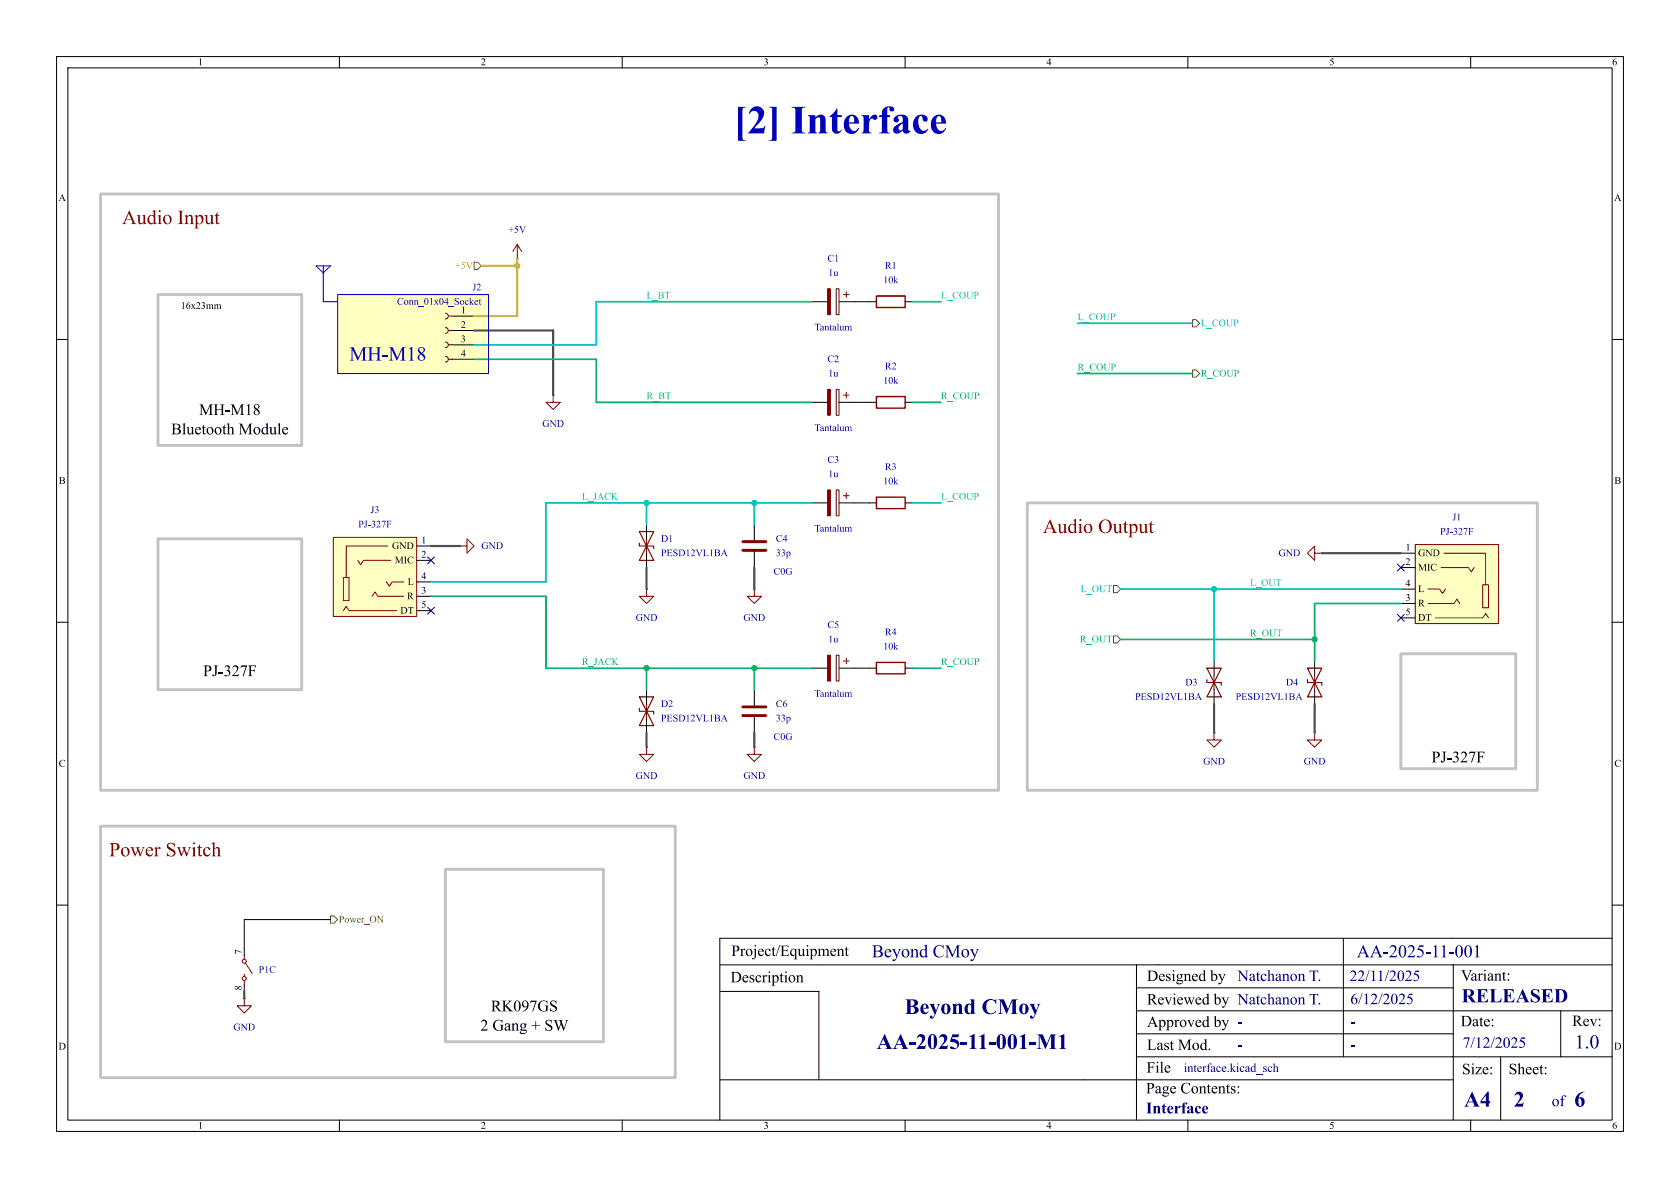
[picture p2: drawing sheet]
<svg xmlns="http://www.w3.org/2000/svg" width="297mm" height="210mm" viewBox="0 0 297 210" stroke-linecap="round" stroke-linejoin="round" font-family="sans-serif">
<g fill="none" stroke="#000" stroke-width=".18">
<path d="M10 10h277v190h-277zM12 12h273v186h-273zM60 10v2M110 10v2M160 10v2M210 10v2M260 10v2M10 60h2M285 60h2M10 110h2M285 110h2M10 160h2"/>
<path d="M285 160h2M127.3 165.9h157.6M127.3 170.6h17.2M127.3 175.3h17.5M144.6 170.6h112.1M201 178.7h84M201 174.6h55.9M275.9 178.7v8.1M60 198v2M110 198v2M127.3 190.9h129.6M160 198v2"/>
<path d="M201 182.8h55.9M210 198v2M260 198v2M265.3 186.8v11.2"/>
</g>
<g fill="#00007f">
<path d="M218.9 184.9h.7v.2h-.7z"/>
<path d="M238.8 184.8h.7v.2h-.7z"/>
</g>
<path d="M201 186.8h55.7" fill="none" stroke="#000" stroke-width=".18"/>
<path d="M238.8 180.8h.7v.2h-.7z" fill="#00007f"/>
<path d="M127.3 165.9v32.1M144.8 175.3v15.6M200.9 170.6v27.4M237.5 165.9v20.9M256.8 170.6h28.2M256.9 170.6v27.4M256.8 186.8h28.2" fill="none" stroke="#000" stroke-width=".18"/>
<path d="M59.7 52.1h26.7v13.9h-26.7z" fill="#ffffc2"/>
<path d="M154.9 52.3h5.1v2.1h-5.1z" fill="none" stroke="#840000" stroke-width=".25"/>
<path d="M153.7 53.3h1.2M160 53.3h1.3M97.8 69.9h.1M232.4 116.8v2.6M232.4 121.9v2.6M43.2 176.5h.1" fill="none" stroke="#000" stroke-width=".18"/>
<path d="M231.1 118.1h2.6l-1.3 2.6zM231.1 120.1v.6h2.6v.5M232.4 120.7l1.3 2.5h-2.6z" fill="none" stroke="#840000" stroke-width=".2"/>
<path d="M97.8 69.9v1.2h1.3l-1.3 1.3-1.3-1.3h1.3M232.4 119.4v2.5M43.2 176.5v1.3h1.2l-1.2 1.3-1.3-1.3h1.3" fill="none" stroke="#840000" stroke-width=".18"/>
<g fill="#ffffc2">
<path d="M250.2 96.3h14.7v13.9h-14.7z"/>
<path d="M262.1 103.4h1v4h-1z"/>
</g>
<g fill="none" stroke="#840000" stroke-width=".18">
<path d="M78.7 55.4l.4 .1 .1 .4-.1 .3-.4 .2M78.7 57.9l.4 .2 .1 .3-.1 .4-.4 .1M79.2 55.9h.8M79.2 58.4h.8M91.4 43.2l-.7 1.3M91.4 43.2l.8 1.3M91.4 43.2v2.5M147.8 51.1h.5v4.5h-.5zM149.1 52.1h1M149.6 51.6v1M78.7 60.5l.4 .1 .1 .4-.1 .3-.4 .2M78.7 63l.4 .1 .1 .4-.1 .4-.4 .1"/>
<path d="M79.2 61h.8M79.2 63.5h.8M147.8 68.8h.5v4.6h-.5zM149.1 69.9h1M149.6 69.3v1.1M81.3 96.5h1.2v-1.2l1.3 1.2-1.3 1.3v-1.3M114.3 95.3v2.5M147.8 86.6h.5v4.6h-.5zM149.1 87.6h1M149.6 87.1v1M232.4 97.8v-1.3l-1.3 1.3 1.3 1.3v-1.3h1.3M250.2 96.3h14.7v13.9h-14.7z"/>
<path d="M255.3 97.8h7.3v5.6M114.3 104.1v1.3h1.3l-1.3 1.3-1.3-1.3h1.3M133.3 104.1v1.3h1.3l-1.3 1.3-1.2-1.3h1.2M147.8 115.8h.5v4.6h-.5zM149.1 116.8h1M149.6 116.3v1M252.5 104.1h2l.5 .8 .5-.8M252.5 106.7h4.5l.6-.8 .5 .8M253.7 109.2h8.4l.5-.7 .5 .7M254.8 100.3h4.8l.5 .8 .5-.8M262.1 103.4h1v4h-1zM114.3 132.1v1.3h1.3l-1.3 1.2-1.3-1.2h1.3"/>
<path d="M114.3 124.5v2.5M133.3 132.1v1.3h1.3l-1.3 1.2-1.2-1.2h1.2M43.2 168.9v.6M43.2 172.2v.4M43.2 173.4v.6M43.4 170.3l1.2 1.8"/>
<circle cx="43.2" cy="173" r=".36"/>
<circle cx="43.2" cy="169.9" r=".36"/>
</g>
<g fill="none" stroke="#000" stroke-width=".18">
<path d="M80 55.9h3.8M80 58.4h3.8M91.4 45.7h.1M143.5 53.3h2.8M148.3 53.3h2.8M80 61h3.8M80 63.5h3.8M143.5 71.1h2.8M148.3 71.1h2.8M153.7 71.1h1.2M160 71.1h1.3M81.3 96.5h.1"/>
<path d="M114.3 92.7v2.6M114.3 97.8v2.5M133.3 92.7v2.8M133.3 97.5v2.8M143.5 88.9h2.8M148.3 88.9h2.8M153.7 88.9h1.2M160 88.9h1.3M233.7 97.8h.1M247.6 97.8h2.6M114.3 104.1h.1M133.3 104.1h.1"/>
<path d="M143.5 118.1h2.8M148.3 118.1h2.8M153.7 118.1h1.2M160 118.1h1.3M247.6 100.3h2.6M247.6 104.1h2.6M247.6 106.7h2.6M247.6 109.2h2.6M114.3 132.1h.1M114.3 121.9v2.6M114.3 127v2.5M133.3 132.1h.1"/>
<path d="M133.3 121.9v2.8M133.3 126.7v2.8"/>
</g>
<path d="M113 96v.5h2.6v.5M113 94h2.6l-1.3 2.5zM114.3 96.5l1.3 2.6h-2.6zM113 125.2v.5h2.6v.5M113 123.2h2.6l-1.3 2.5zM114.3 125.7l1.3 2.6h-2.6z" fill="none" stroke="#840000" stroke-width=".2"/>
<path d="M154.9 70.1h5.1v2h-5.1zM154.9 87.9h5.1v2h-5.1zM154.9 117.1h5.1v2h-5.1z" fill="none" stroke="#840000" stroke-width=".25"/>
<path d="M131.3 95.8h4.1M131.3 97.3h4.1M131.3 125h4.1M131.3 126.5h4.1" fill="none" stroke="#840000" stroke-width=".51"/>
<g fill="#840000" stroke="#840000" stroke-width=".18">
<path d="M146.3 68.8h.5v4.6h-.5z"/>
<path d="M146.3 86.6h.5v4.6h-.5z"/>
<path d="M146.3 51.1h.5v4.5h-.5z"/>
<path d="M146.3 115.8h.5v4.6h-.5z"/>
</g>
<g fill="#ffffc2">
<path d="M58.9 95h14.8v14h-14.8z"/>
<path d="M60.7 102.1h1v4.1h-1z"/>
</g>
<path d="M58.9 95h14.8v14h-14.8zM63.2 99.1l.6 .7 .5-.7h4.8M68.6 96.5h-7.4v5.6M60.7 102.1h1v4.1h-1zM60.7 108l.5-.8 .5 .8h8.4M65.8 105.4l.5-.8 .5 .8h4.6M68.3 102.9l.5 .7 .5-.7h2.1M214.6 119.4v2.5M214.6 129.5v1.3h1.3l-1.3 1.3-1.2-1.3h1.2M232.4 129.5v1.3h1.3l-1.3 1.3-1.3-1.3h1.3" fill="none" stroke="#840000" stroke-width=".18"/>
<g fill="none" stroke="#000" stroke-width=".18">
<path d="M151.1 53.3h2.6M151.1 71.1h2.6M73.7 99.1h2.5M73.7 96.5h2.5M151.1 88.9h2.6M73.7 102.9h2.5M73.7 105.4h2.5M73.7 108h2.5M151.1 118.1h2.6M214.6 116.8v2.6M214.6 129.5h.1M214.6 121.9v2.6"/>
<path d="M232.4 129.5h.1M58.4 162.6h-15.2v5"/>
</g>
<path d="M213.4 118.1h2.5l-1.3 2.6zM213.4 120.1v.6h2.5v.5M214.6 120.7l1.3 2.5h-2.5z" fill="none" stroke="#840000" stroke-width=".2"/>
<path d="M83.8 46.4h.7l.6 .6-.6 .6h-.7zM210.8 56.5h.7l.6 .7-.6 .6h-.7zM210.8 65.4h.7l.6 .6-.6 .7h-.7zM196.8 112.4h.7l.6 .6-.6 .7h-.7zM196.8 103.5h.7l.6 .6-.6 .7h-.7zM58.4 161.9h.7l.6 .7-.6 .6h-.7z" fill="none" stroke="#725600" stroke-width=".18"/>
<path d="M55.9 47h2.5l-1.3 1.3zM57.1 47v6.3h2.6M59.7 52.1h26.7v13.9h-26.7z" fill="none" stroke="#0000c2" stroke-width=".18"/>
<path d="M83.8 63.5h21.6v7.6h38.1M161.3 71.1h5.1M190.5 66h20.3M76.2 105.4h20.3v12.7h47M114.3 118.1v3.8M133.3 118.1v3.8M161.3 118.1h5.1M198.1 113h34.3M247.6 106.7h-15.2v10.1" fill="none" stroke="#0db062" stroke-width=".3"/>
<path d="M83.8 58.4h14v11.5M76.2 96.5h5.1M233.7 97.8h13.9M114.3 100.3v3.8M133.3 100.3v3.8M114.3 129.5v2.6M133.3 129.5v2.6M214.6 124.5v5M232.4 124.5v5M43.2 175.3v1.2" fill="none" stroke="#484848" stroke-width=".38"/>
<path d="M143.5 53.3h-38.1v7.7h-21.6M161.3 53.3h5.1M190.5 57.2h20.3M114.3 88.9v3.8M133.3 88.9v3.8M143.5 88.9h-47v14h-20.3M161.3 88.9h5.1M198.1 104.1h49.5M214.6 104.1v12.7" fill="none" stroke="#00c2c2" stroke-width=".3"/>
<path d="M85.1 47h6.3M91.4 45.7v10.2h-7.6" fill="none" stroke="#d2b100" stroke-width=".38"/>
<path d="M75.6 98.5l1.2 1.2M76.8 98.5l-1.2 1.2M247 99.7l1.3 1.2M248.3 99.7l-1.3 1.2M75.6 107.3l1.2 1.3M76.8 107.3l-1.2 1.3M247 108.6l1.3 1.2M248.3 108.6l-1.3 1.2" fill="none" stroke="#000084" stroke-width=".18"/>
<path d="M17.8 34.3h158.7v105.4h-158.7zM27.9 52.1h25.4v26.6h-25.4zM27.9 95.3h25.4v26.6h-25.4zM181.6 88.9h90.2v50.8h-90.2zM247.6 115.6h20.4v20.3h-20.4zM17.8 146.1h101.6v44.4h-101.6zM78.7 153.7h28v30.5h-28z" fill="none" stroke="#c2c2c2" stroke-width=".51"/>
<circle cx="91.4" cy="47" r=".46" fill="#d2b100" stroke="#d2b100" stroke-width=".18"/>
<g fill="#0db062" stroke="#0db062" stroke-width=".18">
<circle cx="232.4" cy="113" r=".46"/>
<circle cx="114.3" cy="118.1" r=".46"/>
<circle cx="133.3" cy="118.1" r=".46"/>
</g>
<g fill="#00c2c2" stroke="#00c2c2" stroke-width=".18">
<circle cx="214.6" cy="104.1" r=".46"/>
<circle cx="133.3" cy="88.9" r=".46"/>
<circle cx="114.3" cy="88.9" r=".46"/>
</g>
<text font-size="7.1" fill="#0000c2" x="129.7" y="25.4">[2] Interface</text>
<g font-size="3.9" fill="#00007f">
<text x="159.9" y="180.3">BeyondCMoy</text>
<text x="155" y="186.4">AA-2025-11-001-M1</text>
<text x="258.8" y="196.6">A4</text>
<text x="267.6" y="196.6">2</text>
<text x="278.3" y="196.6">6</text>
</g>
<g font-size="3.5" fill="#840000">
<text x="21.6" y="40.5">Audio Input</text>
<text x="184.4" y="95.1">Audio Output</text>
<text x="19.3" y="152.3">PowerSwitch</text>
</g>
<text font-size="3.5" fill="#0000c2" x="61.8" y="64.7">MH-M18</text>
<g font-size="3.5" fill="#00007f">
<text x="258.4" y="178.1">RELEASED</text>
<text x="278.4" y="186.2">1.0</text>
</g>
<g font-size="3.2" fill="#00007f">
<text x="154.1" y="170.1">BeyondCMoy</text>
<text x="239.9" y="170.1">AA-2025-11-001</text>
</g>
<g font-size="2.8">
<text x="30.3" y="77.5">BluetoothModule</text>
<text x="35.2" y="74.1">MH-M18</text>
<text x="35.9" y="120.3">PJ-327F</text>
<text x="253.1" y="135.5">PJ-327F</text>
<text x="129.3" y="169.7">Project/Equipment</text>
<text x="86.8" y="179.5">RK097GS</text>
<text x="129.2" y="174.4">Description</text>
<text x="202.8" y="178.3">Reviewedby NatchanonT.</text>
<text x="202.8" y="174.1">Designedby</text>
<text x="258.3" y="174.1">Variant:</text>
<text x="84.9" y="182.9">2 Gang+ SW</text>
<text x="258.2" y="182.1">Date:</text>
<text x="277.9" y="182.1">Rev:</text>
<text x="202.7" y="190.3">File</text>
<text x="202.8" y="186.3">LastMod.</text>
<text x="258.5" y="190.6">Size:</text>
<text x="266.7" y="190.6">Sheet:</text>
<text x="202.6" y="194">PageContents:</text>
</g>
<g font-size="2.8" fill="#00007f">
<text x="218.8" y="174.1">NatchanonT.</text>
<text x="238.6" y="174.1">22/11/2025</text>
<text x="238.7" y="178.2">6/12/2025</text>
<text x="202.8" y="182.3">Approvedby -</text>
<text x="258.6" y="185.9">7/12/2025</text>
<text x="202.6" y="197.5">Interface</text>
<text x="274.3" y="196.2">of</text>
</g>
<text font-size="2.2" fill="#00007f" x="209.3" y="190">interface.kicad_sch</text>
<g font-size="1.8">
<text x="35" y="12">1</text>
<text x="85" y="12">2</text>
<text x="135" y="12">3</text>
<text x="185" y="12">4</text>
<text x="235" y="12">5</text>
<text x="285" y="12">6</text>
<text x="10.3" y="36">A</text>
<text x="285.3" y="36">A</text>
<text x="32" y="55.1">16x23mm</text>
<text x="81.5" y="55.6">1</text>
<text x="81.5" y="58.2">2</text>
<text x="81.5" y="60.7">3</text>
<text x="81.5" y="63.2">4</text>
<text x="10.4" y="86">B</text>
<text x="285.4" y="86">B</text>
<text x="69.3" y="97.5">GND</text>
<text x="69.8" y="100">MIC</text>
<text x="74.5" y="98.8">2</text>
<text x="74.5" y="96.3">1</text>
<text x="248.5" y="100.1">2</text>
<text x="248.5" y="97.5">1</text>
<text x="250.7" y="101.3">MIC</text>
<text x="250.7" y="98.8">GND</text>
<text x="72" y="106.4">R</text>
<text x="72.1" y="103.9">L</text>
<text x="74.5" y="102.6">4</text>
<text x="74.5" y="105.2">3</text>
<text x="74.5" y="107.7">5</text>
<text x="248.5" y="103.9">4</text>
<text x="248.5" y="106.4">3</text>
<text x="250.7" y="105.1">L</text>
<text x="250.7" y="107.7">R</text>
<text x="70.8" y="108.9">DT</text>
<text x="248.5" y="109">5</text>
<text x="250.7" y="110.2">DT</text>
<text x="10.4" y="136">C</text>
<text x="285.4" y="136">C</text>
<text x="42.9" y="168.7" transform="rotate(-90 42.9 168.7)">7</text>
<text x="42.9" y="175.1" transform="rotate(-90 42.9 175.1)">8</text>
<text x="10.3" y="186">D</text>
<text x="285.3" y="186">D</text>
<text x="35" y="200">1</text>
<text x="85" y="200">2</text>
<text x="135" y="200">3</text>
<text x="185" y="200">4</text>
<text x="235" y="200">5</text>
<text x="285" y="200">6</text>
</g>
<g font-size="1.8" fill="#0000c2">
<text x="89.9" y="41.6">+5V</text>
<text x="146.3" y="46.7">C1</text>
<text x="156.4" y="48">R1</text>
<text x="83.5" y="51.8">J2</text>
<text x="146.4" y="49.2">1u</text>
<text x="156.1" y="50.5">10k</text>
<text x="70.2" y="54.3">Conn_01x04_Socket</text>
<text x="144" y="58.9">Tantalum</text>
<text x="146.3" y="64.5">C2</text>
<text x="156.4" y="65.8">R2</text>
<text x="146.4" y="67">1u</text>
<text x="156.1" y="68.3">10k</text>
<text x="95.9" y="75.9">GND</text>
<text x="144" y="76.7">Tantalum</text>
<text x="146.3" y="82.3">C3</text>
<text x="156.4" y="83.5">R3</text>
<text x="146.4" y="84.8">1u</text>
<text x="156.1" y="86.1">10k</text>
<text x="63.3" y="93.7">PJ-327F</text>
<text x="65.5" y="91.2">J3</text>
<text x="144" y="94.4">Tantalum</text>
<text x="254.6" y="95">PJ-327F</text>
<text x="256.8" y="92.4">J1</text>
<text x="85.1" y="97.5">GND</text>
<text x="116.8" y="96.2">D1</text>
<text x="116.8" y="98.8">PESD12VL1BA</text>
<text x="137.2" y="96.2">C4</text>
<text x="137.2" y="98.8">33p</text>
<text x="226" y="98.8">GND</text>
<text x="136.8" y="102.1">C0G</text>
<text x="112.4" y="110.2">GND</text>
<text x="131.4" y="110.2">GND</text>
<text x="146.3" y="111.5">C5</text>
<text x="156.4" y="112.7">R4</text>
<text x="146.4" y="114">1u</text>
<text x="156.1" y="115.3">10k</text>
<text x="116.8" y="125.4">D2</text>
<text x="137.2" y="125.4">C6</text>
<text x="144" y="123.6">Tantalum</text>
<text x="200.7" y="124.2">PESD12VL1BA</text>
<text x="209.5" y="121.6">D3</text>
<text x="218.4" y="124.2">PESD12VL1BA</text>
<text x="227.3" y="121.6">D4</text>
<text x="116.8" y="128">PESD12VL1BA</text>
<text x="136.8" y="131.3">C0G</text>
<text x="137.2" y="128">33p</text>
<text x="212.7" y="135.6">GND</text>
<text x="230.5" y="135.6">GND</text>
<text x="112.4" y="138.1">GND</text>
<text x="131.4" y="138.1">GND</text>
<text x="45.7" y="172.4">P1C</text>
<text x="41.3" y="182.6">GND</text>
</g>
<text font-size="1.8" fill="#d2b100" x="80.5" y="48">+5V</text>
<g font-size="1.8" fill="#00c2c2">
<text x="114.3" y="53">L_BT</text>
<text x="166.4" y="53">L_COUP</text>
<text x="190.5" y="56.8">L_COUP</text>
<text x="212.3" y="58.1">L_COUP</text>
<text x="102.9" y="88.6">L_JACK</text>
<text x="166.4" y="88.6">L_COUP</text>
<text x="191" y="105.1">L_OUT</text>
<text x="221" y="103.8">L_OUT</text>
</g>
<g font-size="1.8" fill="#0db062">
<text x="190.5" y="65.7">R_COUP</text>
<text x="114.3" y="70.8">R_BT</text>
<text x="166.4" y="70.8">R_COUP</text>
<text x="212.3" y="67">R_COUP</text>
<text x="221" y="112.7">R_OUT</text>
<text x="102.9" y="117.8">R_JACK</text>
<text x="166.4" y="117.8">R_COUP</text>
<text x="190.9" y="114">R_OUT</text>
</g>
<text font-size="1.8" fill="#725600" x="59.9" y="163.5">Power_ON</text>
</svg>
